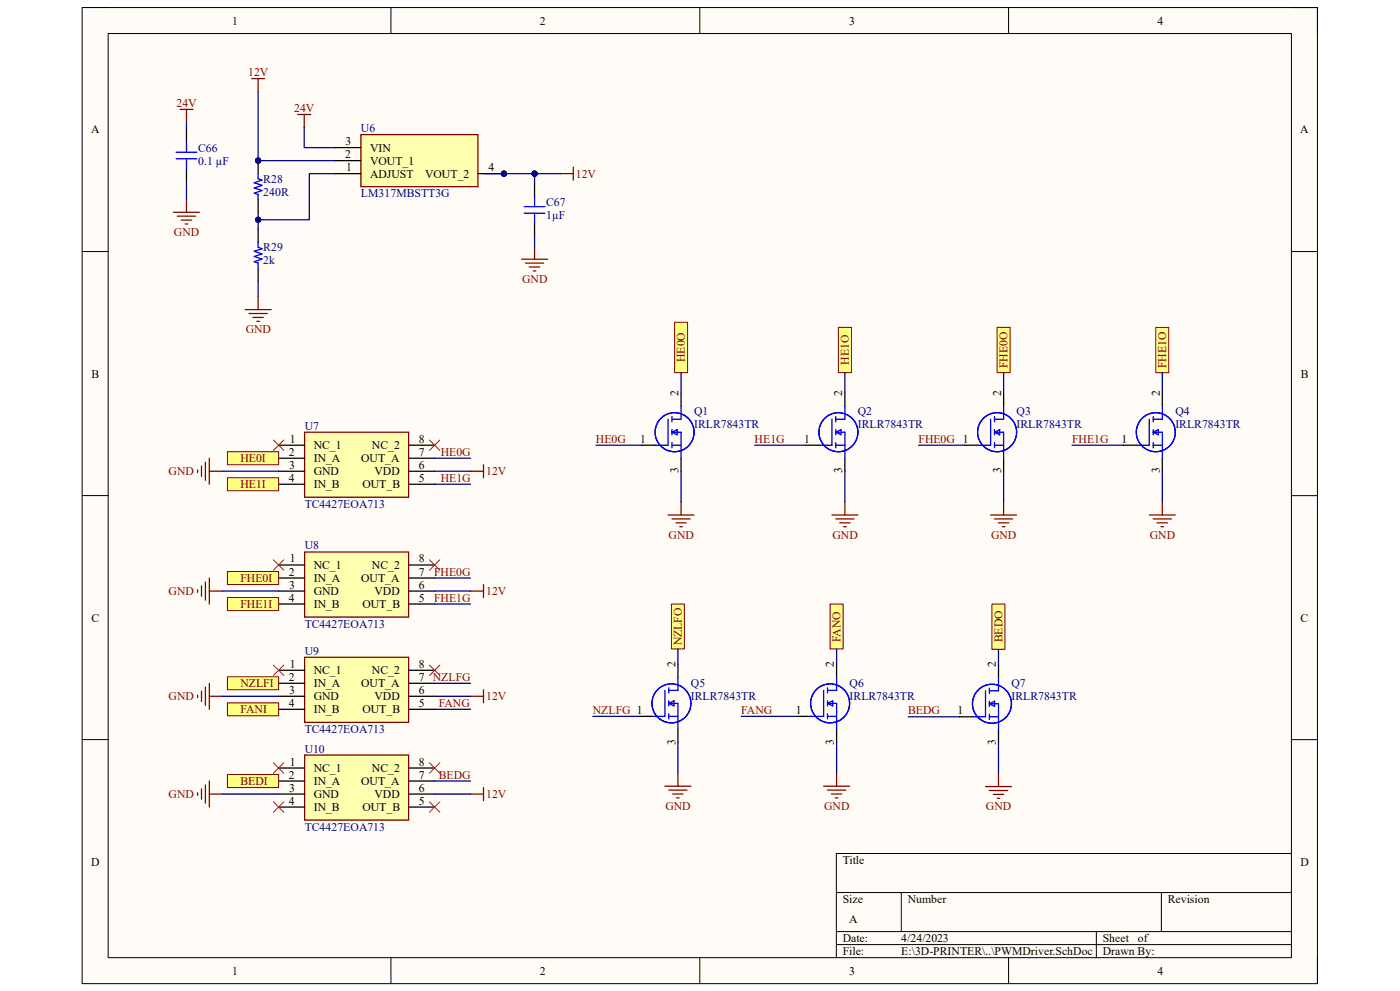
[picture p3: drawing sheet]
<svg xmlns="http://www.w3.org/2000/svg" width="420mm" height="297mm" viewBox="0 0 420 297" stroke-linecap="round" stroke-linejoin="round" font-family="sans-serif">
<path d="M24.6 2.3h370.6v292.5h-370.6z" fill-rule="evenodd" fill="#fffcf8"/>
<path d="M24.6 2.3h370.6v292.5h-370.6z" fill="none" stroke="#000" stroke-width=".3"/>
<path d="M32.4 10.1h355v276.9h-355z" fill-rule="evenodd" fill="#fffcf8"/>
<g fill="none" stroke="#000" stroke-width=".3">
<path d="M24.6 2.3h7.8M32.4 10.1h355v276.9h-355zM117.3 2.3v7.8M209.9 2.3v7.8M302.6 2.3v7.8M387.4 2.3h7.8v7.8M24.6 75.4h7.8M387.4 75.4h7.8M24.6 148.5h7.8M387.4 148.5h7.8M24.6 221.7h7.8M387.4 221.7h7.8"/>
<path d="M387.4 255.8h-136.5v31.2M250.9 267.5h136.5M250.9 279.2h136.5M270.4 267.5v11.7M328.9 279.2v7.8M348.4 267.5v11.7M117.3 287v7.8M209.9 287v7.8M250.9 283.1h136.5M302.6 287v7.8M395.2 287v7.8"/>
</g>
<path d="M91.4 129.5h31.2v19.5h-31.2z" fill-rule="evenodd" fill="#ffffb0"/>
<path d="M91.4 129.5h31.2v19.5h-31.2z" fill="none" stroke="#800000" stroke-width=".38"/>
<path d="M83.6 133.4h7.8M83.6 137.3h7.8M122.6 133.4h7.8M122.6 137.3h7.8M83.6 141.2h7.8M83.6 145.1h7.8M122.6 141.2h7.8M122.6 145.1h7.8" fill="none" stroke="#000" stroke-width=".38"/>
<circle cx="151.2" cy="52" r=".78" fill="#000080"/>
<circle cx="151.2" cy="52" r=".78" fill="none" stroke="#000080" stroke-width=".3"/>
<path d="M108.3 40.3h35.1v15.6h-35.1z" fill-rule="evenodd" fill="#ffffb0"/>
<path d="M108.3 40.3h35.1v15.6h-35.1z" fill="none" stroke="#800000" stroke-width=".38"/>
<path d="M100.5 52h7.8M100.5 48.1h7.8M100.5 44.2h7.8M143.4 52h7.8" fill="none" stroke="#000" stroke-width=".38"/>
<circle cx="151.2" cy="52" r=".78" fill="#000080"/>
<circle cx="151.2" cy="52" r=".78" fill="none" stroke="#000080" stroke-width=".3"/>
<g fill="none" stroke="#800000" stroke-width=".38">
<path d="M54 32.8h3.9M55.9 32.8v3.9M75.5 23.6h3.9M77.4 23.6v3.9M89.3 34.3h3.9M91.3 34.3v3.9M55.9 59.7v3.9M168.1 52h3.9M172 50.1v3.9M52 63.6h7.8M53.2 64.8h5.5M54.4 66h3.1"/>
<path d="M55.5 67.1h.8M156.5 77.7h7.8M157.6 78.9h5.5M160.4 73.8v3.9M73.5 92.8h7.8M74.7 94h5.5M75.9 95.1h3.1M77 96.3h.8M77.4 88.9v3.9M158.8 80h3.1M160 81.2h.8M60.4 139.7v3.1"/>
<path d="M61.6 138.5v5.5M62.8 137.3v7.8M145 139.3v3.9M59.3 140.8v.8M62.8 141.2h3.9M141.1 141.2h3.9"/>
</g>
<path d="M160.4 55.1v3.9M160.4 66.8v3.9" fill="none" stroke="#000" stroke-width=".38"/>
<path d="M160.4 59v2.9M157.2 61.9h6.3M157.2 63.9h6.3M160.4 63.9v2.9" fill="none" stroke="#00f" stroke-width=".38"/>
<path d="M82 131.9l3.1 3.1M85.1 131.9l-3.1 3.1M128.8 131.9l3.1 3.1M131.9 131.9l-3.1 3.1" fill="none" stroke="#f00" stroke-width=".3"/>
<path d="M68.2 135.4h15.4v3.9h-15.4z" fill-rule="evenodd" fill="#ffff80"/>
<path d="M68.2 135.4h15.4v3.9h-15.4z" fill="none" stroke="#800000" stroke-width=".3"/>
<path d="M68.2 143.2h15.4v3.9h-15.4z" fill-rule="evenodd" fill="#ffff80"/>
<path d="M68.2 143.2h15.4v3.9h-15.4z" fill="none" stroke="#800000" stroke-width=".3"/>
<path d="M91.4 165.4h31.2v19.5h-31.2z" fill-rule="evenodd" fill="#ffffb0"/>
<path d="M59.3 176.8v.7M60.5 175.6v3.1M61.6 174.4v5.5M62.8 173.2v7.8M62.8 177.1h3.9M91.4 165.4h31.2v19.5h-31.2zM141.1 177.1h3.9M145 175.2v3.9" fill="none" stroke="#800000" stroke-width=".38"/>
<path d="M83.6 169.3h7.8M83.6 173.2h7.8M83.6 177.1h7.8M122.6 169.3h7.8M122.6 173.2h7.8M122.6 177.1h7.8M83.6 181h7.8M122.6 181h7.8" fill="none" stroke="#000" stroke-width=".38"/>
<path d="M82 167.8l3.1 3.1M85.1 167.8l-3.1 3.1M128.8 167.8l3.1 3.1M131.9 167.8l-3.1 3.1" fill="none" stroke="#f00" stroke-width=".3"/>
<path d="M68.2 171.3h15.4v3.9h-15.4z" fill-rule="evenodd" fill="#ffff80"/>
<path d="M68.2 171.3h15.4v3.9h-15.4z" fill="none" stroke="#800000" stroke-width=".3"/>
<path d="M68.2 179.1h15.4v3.9h-15.4z" fill-rule="evenodd" fill="#ffff80"/>
<path d="M68.2 179.1h15.4v3.9h-15.4z" fill="none" stroke="#800000" stroke-width=".3"/>
<path d="M91.4 197h31.2v19.5h-31.2z" fill-rule="evenodd" fill="#ffffb0"/>
<path d="M91.4 197h31.2v19.5h-31.2zM59.3 208.3v.8M60.5 207.1v3.1M61.6 206v5.4M62.8 204.8v7.8M62.8 208.7h3.9M141.1 208.7h3.9M145 206.7v3.9" fill="none" stroke="#800000" stroke-width=".38"/>
<path d="M83.6 200.9h7.8M83.6 204.8h7.8M83.6 208.7h7.8M83.6 212.6h7.8M122.6 200.9h7.8M122.6 204.8h7.8M122.6 208.7h7.8M122.6 212.6h7.8" fill="none" stroke="#000" stroke-width=".38"/>
<path d="M82 199.3l3.1 3.1M85.1 199.3l-3.1 3.1M128.8 199.3l3.2 3.1M132 199.3l-3.2 3.1" fill="none" stroke="#f00" stroke-width=".3"/>
<path d="M68.2 202.8h15.4v3.9h-15.4z" fill-rule="evenodd" fill="#ffff80"/>
<path d="M68.2 202.8h15.4v3.9h-15.4z" fill="none" stroke="#800000" stroke-width=".3"/>
<path d="M68.2 210.6h15.4v3.9h-15.4z" fill-rule="evenodd" fill="#ffff80"/>
<path d="M68.2 210.6h15.4v3.9h-15.4z" fill="none" stroke="#800000" stroke-width=".3"/>
<path d="M91.4 226.3h31.2v19.5h-31.2z" fill-rule="evenodd" fill="#ffffb0"/>
<path d="M59.3 237.6v.8M60.5 236.4v3.1M61.6 235.3v5.4M62.8 234.1v7.8M62.8 238h3.9M91.4 226.3h31.2v19.5h-31.2zM141.1 238h3.9M145 236v3.9" fill="none" stroke="#800000" stroke-width=".38"/>
<path d="M83.6 230.2h7.8M83.6 234.1h7.8M83.6 238h7.8M122.6 230.2h7.8M122.6 234.1h7.8M122.6 238h7.8M83.6 241.9h7.8M122.6 241.9h7.8" fill="none" stroke="#000" stroke-width=".38"/>
<path d="M82 228.6l3.1 3.1M85.1 228.6l-3.1 3.1M128.8 228.6l3.2 3.1M132 228.6l-3.2 3.1" fill="none" stroke="#f00" stroke-width=".3"/>
<path d="M68.2 232.1h15.4v3.9h-15.4z" fill-rule="evenodd" fill="#ffff80"/>
<path d="M68.2 232.1h15.4v3.9h-15.4z" fill="none" stroke="#800000" stroke-width=".3"/>
<path d="M82 240.3l3.1 3.1M85.1 240.3l-3.1 3.1M128.8 240.3l3.2 3.1M132 240.3l-3.2 3.1" fill="none" stroke="#f00" stroke-width=".3"/>
<g fill="none" stroke="#000" stroke-width=".38">
<path d="M204.3 117.8v3.9M253.5 117.8v3.9M301.1 117.8v3.9M348.7 117.8v3.9M192.6 133.4h3.9M204.3 137.3v3.9M241.8 133.4h3.9M253.5 137.3v3.9M289.4 133.4h3.9M301.1 137.3v3.9M337 133.4h3.9M348.7 137.4v3.8"/>
<path d="M203.4 199.1v3.9M251 199.1v3.9M299.5 199.2v3.9M191.7 214.7h3.9M203.4 218.6v3.9M239.3 214.7h3.9M251 218.6v3.9M287.8 214.8h3.9M299.5 218.7v3.9"/>
</g>
<g fill="none" stroke="#00f" stroke-width=".38">
<path d="M200.4 125.6v7.8h-3.9M201.6 129.5h2.7v7.8M201.6 133.4h2.7M201.6 124.9v1.5M201.6 128.8v1.5M201.6 132.7v1.5M201.6 129.5l1.5-.7v1.5zM204.3 121.7v3.9h-2.7M249.6 125.6v7.8h-3.9M250.7 133.4h2.8M250.7 129.5h2.8v7.8M250.7 124.9v1.5"/>
<path d="M250.7 128.8v1.5M250.7 132.7v1.5M250.7 129.5l1.6-.7v1.5zM253.5 121.7v3.9h-2.8M297.2 125.6v7.8h-3.9M298.3 133.4h2.8M298.3 129.5h2.8v7.8M298.3 124.9v1.5M298.3 128.8v1.5M298.3 132.7v1.5M298.3 129.5l1.6-.7v1.5zM301.1 121.7v3.9h-2.8"/>
<path d="M344.8 125.6v7.8h-3.9M345.9 133.4h2.8M345.9 129.5h2.8v7.9M345.9 124.9v1.5M345.9 128.8v1.5M345.9 132.7v1.5M345.9 129.5l1.6-.7v1.5zM348.7 121.7v3.9h-2.8M199.5 206.9v7.8h-3.9M200.6 210.8h2.8v7.8M200.6 214.7h2.8M200.6 206.1v1.6"/>
<path d="M200.6 210v1.6M200.6 213.9v1.6M200.6 210.8l1.6-.8v1.6zM203.4 203v3.9h-2.8M247.1 206.9v7.8h-3.9M248.2 214.7h2.8M248.2 210.8h2.8v7.8M248.2 206.1v1.6M248.2 210v1.6M248.2 213.9v1.6M248.2 210.8l1.6-.8v1.6zM251 203v3.9h-2.8"/>
<path d="M295.6 207v7.8h-3.9M296.8 210.9l1.6-.7v1.5zM296.8 210.9h2.7v7.8M296.8 214.8h2.7M296.8 206.2v1.6M296.8 210.2v1.5M296.8 214v1.6M299.5 203.1v3.9h-2.7"/>
<circle cx="202.4" cy="129.5" r="5.8"/>
<circle cx="251.5" cy="129.5" r="5.8"/>
<circle cx="299.1" cy="129.5" r="5.8"/>
<circle cx="346.7" cy="129.5" r="5.8"/>
<circle cx="201.4" cy="210.8" r="5.8"/>
<circle cx="249" cy="210.8" r="5.8"/>
<circle cx="297.6" cy="210.9" r="5.8"/>
</g>
<g fill="none" stroke="#800000" stroke-width=".38">
<path d="M200.4 154.4h7.8M201.6 155.5h5.5M202.8 156.7h3.1M203.9 157.9h.8M204.3 150.5v3.9M249.6 154.4h7.8M250.7 155.5h5.5M251.9 156.7h3.1M253.1 157.9h.8M253.5 150.5v3.9M297.2 154.4h7.8M298.3 155.5h5.5"/>
<path d="M299.5 156.7h3.1M300.7 157.9h.8M301.1 150.5v3.9M344.8 154.3h7.8M345.9 155.5h5.5M347.1 156.7h3.1M348.3 157.9h.8M348.7 150.5v3.8M199.5 235.6h7.8M200.6 236.8h5.5M201.8 238h3.1M203 239.1h.8"/>
<path d="M203.4 231.7v3.9M247.1 235.6h7.8M248.2 236.8h5.5M249.4 238h3.1M250.6 239.1h.8M251 231.7v3.9M295.6 235.7h7.8M296.8 236.9h5.5M298 238.1h3.1M299.1 239.3h.8M299.5 231.8v3.9"/>
</g>
<path d="M202.4 96.6h3.9v15.1h-3.9z" fill-rule="evenodd" fill="#ffff80"/>
<path d="M202.4 96.6h3.9v15.1h-3.9z" fill="none" stroke="#800000" stroke-width=".3"/>
<path d="M251.5 98.1h3.9v13.6h-3.9z" fill-rule="evenodd" fill="#ffff80"/>
<path d="M251.5 98.1h3.9v13.6h-3.9z" fill="none" stroke="#800000" stroke-width=".3"/>
<path d="M299.1 98.1h3.9v13.6h-3.9z" fill-rule="evenodd" fill="#ffff80"/>
<path d="M299.1 98.1h3.9v13.6h-3.9z" fill="none" stroke="#800000" stroke-width=".3"/>
<path d="M346.7 98.1h3.9v13.6h-3.9z" fill-rule="evenodd" fill="#ffff80"/>
<path d="M346.7 98.1h3.9v13.6h-3.9z" fill="none" stroke="#800000" stroke-width=".3"/>
<path d="M201.4 181h3.9v13.5h-3.9z" fill-rule="evenodd" fill="#ffff80"/>
<path d="M201.4 181h3.9v13.5h-3.9z" fill="none" stroke="#800000" stroke-width=".3"/>
<path d="M249 181h3.9v13.5h-3.9z" fill-rule="evenodd" fill="#ffff80"/>
<path d="M249 181h3.9v13.5h-3.9z" fill="none" stroke="#800000" stroke-width=".3"/>
<path d="M297.6 181h3.9v13.6h-3.9z" fill-rule="evenodd" fill="#ffff80"/>
<path d="M297.6 181h3.9v13.6h-3.9z" fill="none" stroke="#800000" stroke-width=".3"/>
<path d="M100.5 52h-7.7v13.9h-15.4M66.7 141.2h16.9M66.7 177.1h16.9M299.5 194.6v4.6M66.7 208.7h16.9M66.7 238h16.9" fill="none" stroke="#000080" stroke-width=".38"/>
<circle cx="77.4" cy="65.9" r=".78" fill="#000080"/>
<circle cx="77.4" cy="65.9" r=".78" fill="none" stroke="#000080" stroke-width=".3"/>
<path d="M77.4 27.5v20.6h23.1" fill="none" stroke="#000080" stroke-width=".38"/>
<circle cx="77.4" cy="48.1" r=".78" fill="#000080"/>
<circle cx="77.4" cy="48.1" r=".78" fill="none" stroke="#000080" stroke-width=".3"/>
<g fill="none" stroke="#000080" stroke-width=".38">
<path d="M91.3 38.2v6h9.2M145 52h15.4M130.4 137.3h10.7M130.4 145.1h10.7M130.4 141.2h10.7M130.4 177.1h10.7M130.4 173.2h10.7M130.4 181h10.7M130.4 212.6h10.7M130.4 208.7h10.7M130.4 204.8h10.7M130.4 238h10.7"/>
<path d="M130.4 234.1h10.7"/>
</g>
<circle cx="151.2" cy="52" r=".78" fill="#000080"/>
<circle cx="151.2" cy="52" r=".78" fill="none" stroke="#000080" stroke-width=".3"/>
<circle cx="160.4" cy="52" r=".78" fill="#000080"/>
<circle cx="160.4" cy="52" r=".78" fill="none" stroke="#000080" stroke-width=".3"/>
<path d="M160.4 52h7.7" fill="none" stroke="#000080" stroke-width=".38"/>
<circle cx="160.4" cy="52" r=".78" fill="#000080"/>
<circle cx="160.4" cy="52" r=".78" fill="none" stroke="#000080" stroke-width=".3"/>
<path d="M55.9 36.7v2.1M77.4 63.7v5M77.4 84.3v4.6M178.8 133.4h13.8M226.4 133.4h15.4M275.5 133.4h13.9M321.6 133.4h15.4M177.8 214.7h13.9M222.4 214.7h16.9M272.5 214.8h15.3" fill="none" stroke="#000080" stroke-width=".38"/>
<circle cx="77.4" cy="65.9" r=".78" fill="#000080"/>
<circle cx="77.4" cy="65.9" r=".78" fill="none" stroke="#000080" stroke-width=".3"/>
<path d="M160.4 52v3.1M160.4 70.7v3.1" fill="none" stroke="#000080" stroke-width=".38"/>
<circle cx="160.4" cy="52" r=".78" fill="#000080"/>
<circle cx="160.4" cy="52" r=".78" fill="none" stroke="#000080" stroke-width=".3"/>
<g fill="none" stroke="#000080" stroke-width=".38">
<path d="M55.9 54.4v5.3M204.3 111.7v6.1M253.5 111.7v6.1M301.1 111.7v6.1M348.7 111.7v6.1M204.3 141.2v9.3M253.5 141.2v9.3M301.1 141.2v9.3M348.7 141.2v9.3M203.4 194.5v4.6M251 194.5v4.6M203.4 222.5v9.2"/>
<path d="M251 222.5v9.2M299.5 222.6v9.2"/>
</g>
<path d="M55.9 38.8v3.9M55.9 50.5v3.9" fill="none" stroke="#000" stroke-width=".38"/>
<path d="M52.8 45.6h6.3M52.8 47.6h6.3M55.9 42.7v2.9M55.9 47.6v2.9" fill="none" stroke="#00f" stroke-width=".38"/>
<circle cx="77.4" cy="48.1" r=".78" fill="#000080"/>
<circle cx="77.4" cy="48.1" r=".78" fill="none" stroke="#000080" stroke-width=".3"/>
<path d="M77.4 48.1v3.9" fill="none" stroke="#000" stroke-width=".38"/>
<circle cx="77.4" cy="48.1" r=".78" fill="#000080"/>
<circle cx="77.4" cy="48.1" r=".78" fill="none" stroke="#000080" stroke-width=".3"/>
<path d="M77.4 59.8v3.9M77.4 68.7v3.9M77.4 80.4v3.9" fill="none" stroke="#000" stroke-width=".38"/>
<path d="M77.4 52v1.6l1.2 .4-2.3 .8 2.3 .7-2.3 .8 2.3 .8-2.3 .8 1.1 .4v1.5M77.4 72.6v1.5l1.2 .4-2.3 .8 2.3 .8-2.3 .8 2.3 .8-2.3 .7 1.1 .4v1.6" fill="none" stroke="#00f" stroke-width=".38"/>
<g font-size="3.5">
<text x="69.6" y="7.4">1</text>
<text x="162" y="7.4">2</text>
<text x="254.8" y="7.4">3</text>
<text x="347.3" y="7.4">4</text>
<text x="27.3" y="40">A</text>
<text x="390.1" y="40">A</text>
<text x="103.5" y="47.4">2</text>
<text x="103.7" y="43.5">3</text>
<text x="111" y="45.4">VIN</text>
<text x="103.8" y="51.3">1</text>
<text x="111" y="53.3">ADJUST</text>
<text x="111" y="49.4">VOUT_1</text>
<text x="127.5" y="53.3">VOUT_2</text>
<text x="146.5" y="51.3">4</text>
<text x="27.5" y="113.2">B</text>
<text x="390.2" y="113.2">B</text>
<text x="203.5" y="118.6" transform="rotate(-90 203.5 118.6)">2</text>
<text x="252.7" y="118.6" transform="rotate(-90 252.7 118.6)">2</text>
<text x="300.3" y="118.6" transform="rotate(-90 300.3 118.6)">2</text>
<text x="347.9" y="118.6" transform="rotate(-90 347.9 118.6)">2</text>
<text x="86.7" y="136.6">2</text>
<text x="86.9" y="132.7">1</text>
<text x="94.1" y="134.6">NC_1</text>
<text x="111.6" y="134.6">NC_2</text>
<text x="125.7" y="132.7">8</text>
<text x="125.7" y="136.6">7</text>
<text x="192.1" y="132.7">1</text>
<text x="241.2" y="132.7">1</text>
<text x="336.4" y="132.7">1</text>
<text x="86.8" y="140.5">3</text>
<text x="94.1" y="138.6">IN_A</text>
<text x="94.1" y="142.5">GND</text>
<text x="108.3" y="138.6">OUT_A</text>
<text x="112.4" y="142.5">VDD</text>
<text x="125.7" y="140.5">6</text>
<text x="203.5" y="141.9" transform="rotate(-90 203.5 141.9)">3</text>
<text x="252.7" y="141.9" transform="rotate(-90 252.7 141.9)">3</text>
<text x="300.3" y="141.9" transform="rotate(-90 300.3 141.9)">3</text>
<text x="347.9" y="141.9" transform="rotate(-90 347.9 141.9)">3</text>
<text x="86.6" y="144.4">4</text>
<text x="94.1" y="146.3">IN_B</text>
<text x="108.7" y="146.3">OUT_B</text>
<text x="125.7" y="144.4">5</text>
<text x="86.7" y="172.5">2</text>
<text x="86.9" y="168.6">1</text>
<text x="94.1" y="170.6">NC_1</text>
<text x="111.6" y="170.6">NC_2</text>
<text x="125.7" y="168.6">8</text>
<text x="125.7" y="172.5">7</text>
<text x="86.8" y="176.4">3</text>
<text x="94.1" y="174.5">IN_A</text>
<text x="94.1" y="178.4">GND</text>
<text x="108.3" y="174.5">OUT_A</text>
<text x="112.4" y="178.4">VDD</text>
<text x="125.7" y="176.4">6</text>
<text x="86.6" y="180.3">4</text>
<text x="94.1" y="182.2">IN_B</text>
<text x="108.7" y="182.2">OUT_B</text>
<text x="125.7" y="180.3">5</text>
<text x="27.4" y="186.3">C</text>
<text x="390.2" y="186.3">C</text>
<text x="86.9" y="200.2">1</text>
<text x="94.1" y="202.1">NC_1</text>
<text x="111.6" y="202.1">NC_2</text>
<text x="125.7" y="200.2">8</text>
<text x="202.6" y="199.9" transform="rotate(-90 202.6 199.9)">2</text>
<text x="250.2" y="199.9" transform="rotate(-90 250.2 199.9)">2</text>
<text x="298.8" y="200" transform="rotate(-90 298.8 200)">2</text>
<text x="86.7" y="204">2</text>
<text x="86.8" y="207.9">3</text>
<text x="94.1" y="206">IN_A</text>
<text x="94.1" y="209.9">GND</text>
<text x="108.3" y="206">OUT_A</text>
<text x="112.4" y="209.9">VDD</text>
<text x="125.7" y="204">7 NZLFG</text>
<text x="125.7" y="207.9">6</text>
<text x="86.6" y="211.8">4</text>
<text x="94.1" y="213.8">IN_B</text>
<text x="108.7" y="213.8">OUT_B</text>
<text x="125.7" y="211.8">5</text>
<text x="238.7" y="214">1</text>
<text x="287.3" y="214.1">1</text>
<text x="202.6" y="223.2" transform="rotate(-90 202.6 223.2)">3</text>
<text x="250.2" y="223.2" transform="rotate(-90 250.2 223.2)">3</text>
<text x="298.8" y="223.3" transform="rotate(-90 298.8 223.3)">3</text>
<text x="86.7" y="233.3">2</text>
<text x="86.9" y="229.4">1</text>
<text x="94.1" y="231.4">NC_1</text>
<text x="111.6" y="231.4">NC_2</text>
<text x="125.7" y="229.4">8</text>
<text x="125.7" y="233.3">7</text>
<text x="86.8" y="237.2">3</text>
<text x="94.1" y="235.3">IN_A</text>
<text x="94.1" y="239.2">GND</text>
<text x="108.3" y="235.3">OUT_A</text>
<text x="112.4" y="239.2">VDD</text>
<text x="125.7" y="237.2">6</text>
<text x="86.6" y="241.1">4</text>
<text x="94.1" y="243.1">IN_B</text>
<text x="108.7" y="243.1">OUT_B</text>
<text x="125.7" y="241.1">5</text>
<text x="27.3" y="259.5">D</text>
<text x="252.8" y="259">Title</text>
<text x="390.1" y="259.5">D</text>
<text x="252.8" y="270.6">Size</text>
<text x="272.3" y="270.6">Number</text>
<text x="350.4" y="270.6">Revision</text>
<text x="254.8" y="276.5">A</text>
<text x="252.8" y="282.4">Date:</text>
<text x="252.8" y="286.3">File:</text>
<text x="270.4" y="286.3">E:\3D-PRINTER\..\PWMDriver.SchDoc</text>
<text x="270.4" y="282.4">4/24/2023</text>
<text x="330.8" y="286.3">Drawn By:</text>
<text x="330.8" y="282.4">Sheet</text>
<text x="341.3" y="282.4">of</text>
<text x="69.6" y="292.1">1</text>
<text x="162" y="292.1">2</text>
<text x="254.8" y="292.1">3</text>
<text x="347.3" y="292.1">4</text>
</g>
<g font-size="3.5" fill="#800000">
<text x="74.4" y="22.8">12V</text>
<text x="52.9" y="32">24V</text>
<text x="88.3" y="33.6">24V</text>
<text x="172.8" y="53.3">12V</text>
<text x="52.2" y="70.7">GND</text>
<text x="156.6" y="84.8">GND</text>
<text x="73.7" y="99.9">GND</text>
<text x="205.5" y="108.5" transform="rotate(-90 205.5 108.5)">HE0O</text>
<text x="254.6" y="109.3" transform="rotate(-90 254.6 109.3)">HE1O</text>
<text x="302.3" y="110.3" transform="rotate(-90 302.3 110.3)">FHE0O</text>
<text x="349.8" y="110.3" transform="rotate(-90 349.8 110.3)">FHE1O</text>
<text x="132.2" y="136.6">HE0G</text>
<text x="178.8" y="132.7">HE0G</text>
<text x="226.4" y="132.7">HE1G</text>
<text x="275.5" y="132.7">FHE0G 1</text>
<text x="321.6" y="132.7">FHE1G</text>
<text x="50.6" y="142.5">GND</text>
<text x="72.1" y="138.6">HE0I</text>
<text x="145.8" y="142.5">12V</text>
<text x="72.1" y="146.3">HE1I</text>
<text x="132.2" y="144.4">HE1G</text>
<text x="200.6" y="161.4">GND</text>
<text x="249.7" y="161.4">GND</text>
<text x="297.3" y="161.4">GND</text>
<text x="344.9" y="161.4">GND</text>
<text x="130.2" y="172.5">FHE0G</text>
<text x="50.6" y="178.4">GND</text>
<text x="72.1" y="174.5">FHE0I</text>
<text x="145.8" y="178.4">12V</text>
<text x="72.1" y="182.2">FHE1I</text>
<text x="130.2" y="180.3">FHE1G</text>
<text x="204.6" y="193.4" transform="rotate(-90 204.6 193.4)">NZLFO</text>
<text x="252.2" y="192.5" transform="rotate(-90 252.2 192.5)">FANO</text>
<text x="300.7" y="192.5" transform="rotate(-90 300.7 192.5)">BEDO</text>
<text x="50.6" y="209.9">GND</text>
<text x="72.1" y="206">NZLFI</text>
<text x="145.8" y="209.9">12V</text>
<text x="72.1" y="213.8">FANI</text>
<text x="131.6" y="211.8">FANG</text>
<text x="177.8" y="214">NZLFG 1</text>
<text x="222.4" y="214">FANG</text>
<text x="272.5" y="214.1">BEDG</text>
<text x="131.6" y="233.3">BEDG</text>
<text x="50.6" y="239.2">GND</text>
<text x="72.1" y="235.3">BEDI</text>
<text x="145.8" y="239.2">12V</text>
<text x="199.6" y="242.7">GND</text>
<text x="247.2" y="242.7">GND</text>
<text x="295.8" y="242.8">GND</text>
</g>
<g font-size="3.5" fill="#000080">
<text x="108.3" y="39.6">U6</text>
<text x="59.4" y="45.5">C66</text>
<text x="59.4" y="49.4">0.1 µF</text>
<text x="79" y="58.7">240R</text>
<text x="79" y="54.8">R28</text>
<text x="108.3" y="59.1">LM317MBSTT3G</text>
<text x="163.9" y="61.8">C67</text>
<text x="163.9" y="65.7">1µF</text>
<text x="79" y="75.4">R29</text>
<text x="79" y="79.2">2k</text>
<text x="208.2" y="124.5">Q1</text>
<text x="257.3" y="124.5">Q2</text>
<text x="305" y="124.5">Q3</text>
<text x="352.6" y="124.5">Q4</text>
<text x="91.4" y="128.8">U7</text>
<text x="208.2" y="128.4">IRLR7843TR</text>
<text x="257.3" y="128.4">IRLR7843TR</text>
<text x="305" y="128.4">IRLR7843TR</text>
<text x="352.6" y="128.4">IRLR7843TR</text>
<text x="91.4" y="152.2">TC4427EOA713</text>
<text x="91.4" y="164.7">U8</text>
<text x="91.4" y="188.1">TC4427EOA713</text>
<text x="91.4" y="196.2">U9</text>
<text x="207.3" y="205.8">Q5</text>
<text x="207.3" y="209.7">IRLR7843TR</text>
<text x="254.9" y="205.8">Q6</text>
<text x="254.9" y="209.7">IRLR7843TR</text>
<text x="303.4" y="205.9">Q7</text>
<text x="303.4" y="209.8">IRLR7843TR</text>
<text x="91.4" y="219.6">TC4427EOA713</text>
<text x="91.4" y="225.6">U10</text>
<text x="91.4" y="248.9">TC4427EOA713</text>
</g>
</svg>
